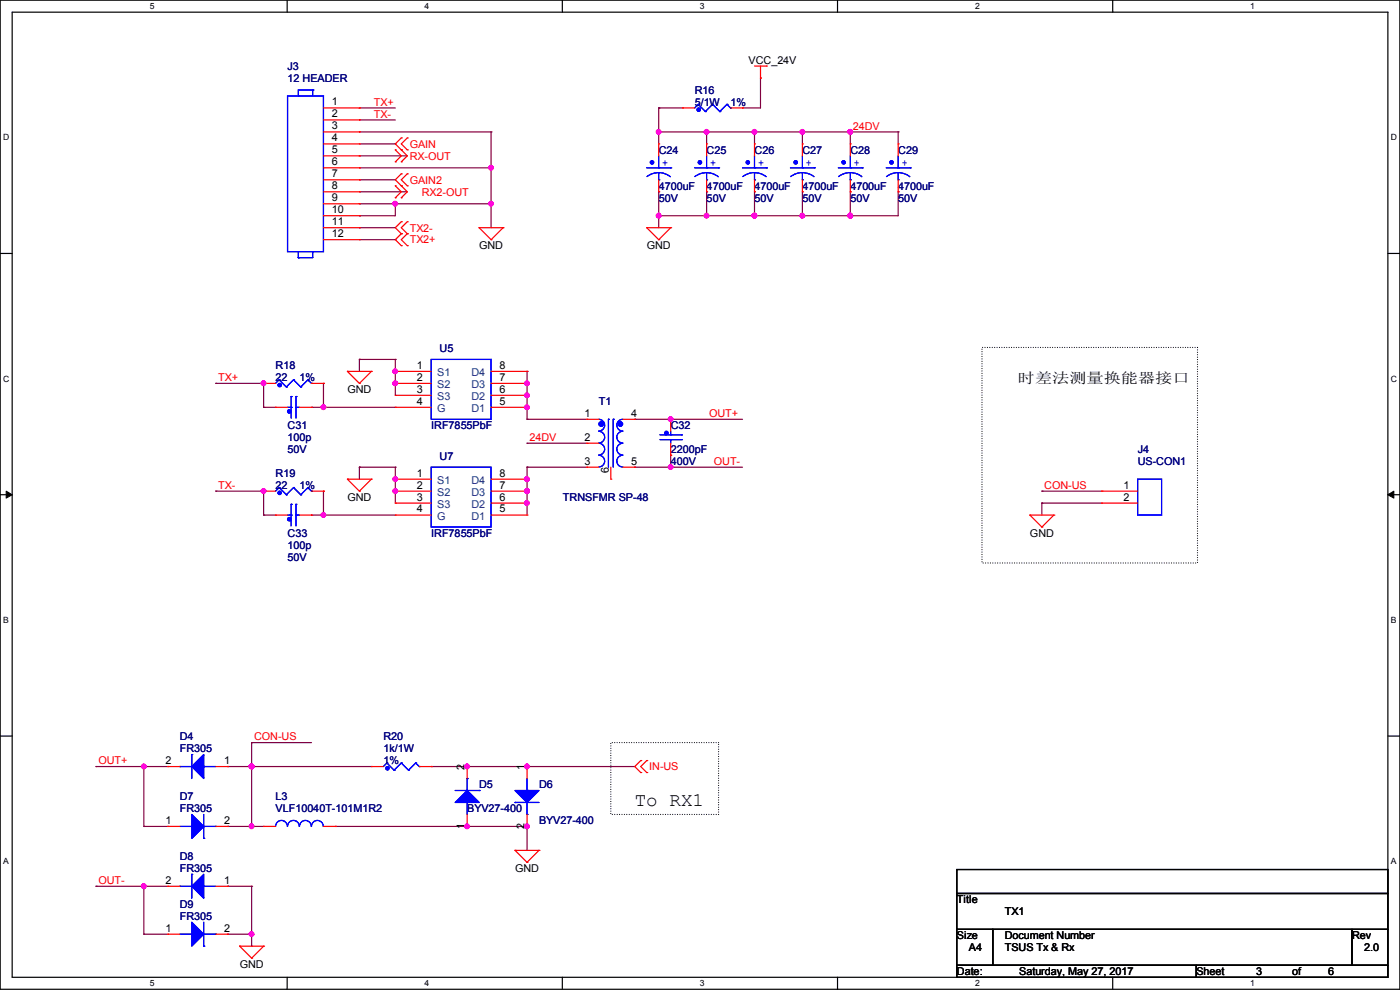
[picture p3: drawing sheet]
<svg xmlns="http://www.w3.org/2000/svg" width="297mm" height="210mm" viewBox="0 0 297 210" stroke-linecap="round" stroke-linejoin="round" font-family="sans-serif">
<path d="M0 0h297v209.8h-297zM2.6 2.6h291.8v204.7h-291.8z" fill="none" stroke="#000" stroke-width=".25"/>
<g fill="#fff">
<path d="M31.7 .3h1v2h-1z"/>
<path d="M31.7 207.6h1v1.9h-1z"/>
</g>
<path d="M60.9 0v2.6M60.9 207.3v2.5" fill="none" stroke="#000" stroke-width=".25"/>
<g fill="#fff">
<path d="M90.1 .3h1v2h-1z"/>
<path d="M90.1 207.6h1v1.9h-1z"/>
</g>
<path d="M119.3 0v2.6M119.3 207.3v2.5" fill="none" stroke="#000" stroke-width=".25"/>
<g fill="#fff">
<path d="M148.5 .3h.9v2h-.9z"/>
<path d="M148.5 207.6h.9v1.9h-.9z"/>
</g>
<path d="M177.7 0v2.6M177.7 207.3v2.5" fill="none" stroke="#000" stroke-width=".25"/>
<g fill="#fff">
<path d="M206.8 .3h1v2h-1z"/>
<path d="M206.8 207.6h1v1.9h-1z"/>
</g>
<path d="M236.1 0v2.6M236.1 207.3v2.5" fill="none" stroke="#000" stroke-width=".25"/>
<g fill="#fff">
<path d="M265.2 .3h1v2h-1z"/>
<path d="M265.2 207.6h1v1.9h-1z"/>
<path d="M.7 28.2h1.2v1.9h-1.2z"/>
<path d="M295.1 28.2h1.2v1.9h-1.2z"/>
<path d="M.7 79.3h1.2v2h-1.2z"/>
<path d="M295.1 79.3h1.2v2h-1.2z"/>
</g>
<path d="M0 53.8h2.6M294.4 53.8h2.6" fill="none" stroke="#000" stroke-width=".25"/>
<g fill="#fff">
<path d="M.7 130.5h1.2v2h-1.2z"/>
<path d="M295.1 130.5h1.1v2h-1.1z"/>
</g>
<path d="M0 104.9h2.6M294.4 104.9h2.6" fill="none" stroke="#000" stroke-width=".25"/>
<path d="M1.3 104.2l1.3 .7-1.3 .8zM294.4 104.9l1.3-.7v1.5z" fill="#000" stroke="#000" stroke-width=".21"/>
<g fill="#fff">
<path d="M.7 181.7h1.2v2h-1.2z"/>
<path d="M295.1 181.7h1.1v2h-1.1z"/>
</g>
<path d="M0 156.1h2.6M294.4 156.1h2.6M203 184.4h91.4v5.1h-91.4zM203 189.5h91.4v7.6h-91.4zM203 197.1h7.6v7.7h-7.6zM210.6 197.1h76.2v7.7h-76.2zM286.8 197.1h7.6v7.7h-7.6zM203 204.8h50.8v2.5h-50.8zM253.8 204.8h40.6v2.5h-40.6z" fill="none" stroke="#000" stroke-width=".25"/>
<path d="M208.3 73.7h45.7v45.7h-45.7zM129.6 157.5h22.8v15.3h-22.8z" fill="none" stroke="#000" stroke-width=".25" stroke-dasharray="0 .5"/>
<g fill="none" stroke="#800040" stroke-width=".25">
<path d="M161.3 16.6h.1M161.3 16.6v6.3h-3.8M76.2 22.9h.1M76.2 25.4h.1M76.2 28h.1M76.2 35.6h.1M76.2 33.1h.1M76.2 38.1h.1M76.2 22.9h7.7M76.2 28h28M76.2 25.4h7.7M76.2 35.6h28"/>
<path d="M76.2 30.5h7.7M76.2 33.1h10.2M76.2 38.1h7.7M83.9 30.5h.1M104.2 35.6h.1M104.2 28h.1M104.2 28v20.3M139.7 22.9h.1M139.7 28h.1M139.7 22.9h5.1M139.7 22.9v7.6M139.7 28h50.8"/>
<path d="M149.9 28h.1M149.9 28v2.5M157.5 22.9h.1M160.1 28h.1M160.1 28v2.5M170.2 28h.1M170.2 28v2.5M180.4 28h.1M180.4 28v2.5M190.5 28h.1M190.5 28v2.5M76.2 43.2h.1"/>
<path d="M76.2 45.8h.1M76.2 40.7h.1M76.2 48.3h.1M76.2 43.2h28M76.2 40.7h10.2M76.2 48.3h7.7M76.2 50.8h7.7M83.9 43.2h.1M83.9 50.8h.1M83.9 43.2v2.6h-7.7M104.2 43.2h.1M139.7 40.7h.1"/>
<path d="M139.7 45.8h.1M139.7 40.7v7.6M149.9 45.8h.1M149.9 40.7h.1M149.9 40.7v5.1M160.1 40.7h.1M160.1 45.8h.1M160.1 40.7v5.1M170.2 40.7h.1M170.2 45.8h.1M170.2 40.7v5.1M180.4 45.8h.1"/>
<path d="M180.4 40.7h.1M180.4 40.7v5.1M190.5 40.7h.1M190.5 40.7v5.1h-50.8M76.2 76.2h.1M76.2 76.2h7.7M76.2 76.2v2.6M83.9 76.2h.1M83.9 78.8h.1M83.9 76.2v7.7M111.8 78.8h.1M111.8 78.8v10.1"/>
<path d="M45.8 81.3h.1M45.8 81.3h10.1M55.9 81.3h.1M55.9 86.4h.1M55.9 81.3v5.1M55.9 86.4h2.6M66.1 86.4h.1M66.1 86.4h17.8M68.6 86.4h.1M68.6 81.3h.1M68.6 81.3v5.1M76.2 99.1h.1"/>
<path d="M76.2 99.1v2.5M76.2 99.1h7.7M83.9 99.1h.1M83.9 81.3h.1M83.9 99.1v7.6M111.8 83.9h.1M111.8 86.4h.1M111.8 99.1h.1M111.8 88.9h.1M111.8 94h.1M111.8 81.3h.1M111.8 99.1h12.7"/>
<path d="M111.8 99.1v10.2M111.8 88.9h12.7M111.8 94h12.7M134.7 99.1h.1M134.7 88.9h.1M134.7 99.1h22.8M134.7 88.9h22.8M142.3 88.9h.1M142.3 99.1h.1M142.3 96.6h.1M142.3 96.6v2.5M45.8 104.2h.1"/>
<path d="M45.8 104.2h10.1M55.9 104.2h.1M55.9 109.3h.1M55.9 104.2v5.1M55.9 109.3h2.6M66.1 109.3h.1M66.1 109.3h17.8M68.6 109.3h.1M68.6 104.2h.1M68.6 104.2v5.1M83.9 104.2h.1M83.9 101.6h.1"/>
<path d="M111.8 104.2h.1M111.8 101.6h.1M111.8 106.7h.1M221 104.2h.1M221 106.7h.1M221 104.2h12.7M221 106.7h12.7M221 106.7v2.6M53.4 157.5h.1M53.4 157.5v17.8M53.4 157.5h12.7M20.4 162.6h.1"/>
<path d="M20.4 162.6h15.2M30.5 162.6h.1M30.5 175.3h.1M30.5 162.6v12.7M30.5 175.3h5.1M48.3 175.3h.1M48.3 162.6h.1M48.3 162.6h30.5M48.3 175.3h7.6M53.4 162.6h.1M53.4 175.3h.1M71.2 175.3h.1"/>
<path d="M71.2 175.3h40.6M91.5 162.6h.1M91.5 162.6h43.2M99.1 175.3h.1M99.1 162.6h.1M111.8 162.6h.1M111.8 175.3h.1M111.8 175.3v5.1M20.4 188h.1M20.4 188h15.2M30.5 188h.1M30.5 198.2h.1"/>
<path d="M30.5 188v10.2M30.5 198.2h5.1M48.3 198.2h.1M48.3 188h.1M48.3 188h5.1M48.3 198.2h5.1M53.4 188h.1M53.4 188v12.7M53.4 200.7h.1"/>
</g>
<g fill="#f0f" stroke="#f0f" stroke-width=".25">
<circle cx="139.7" cy="28" r=".49"/>
<circle cx="160" cy="28" r=".49"/>
<circle cx="170.2" cy="28" r=".49"/>
<circle cx="180.4" cy="28" r=".49"/>
<circle cx="160" cy="45.7" r=".49"/>
<circle cx="149.9" cy="45.7" r=".49"/>
<circle cx="180.4" cy="45.7" r=".49"/>
<circle cx="170.2" cy="45.7" r=".49"/>
<circle cx="55.9" cy="81.3" r=".49"/>
<circle cx="55.9" cy="104.2" r=".49"/>
<circle cx="68.6" cy="109.2" r=".49"/>
<circle cx="68.6" cy="86.4" r=".49"/>
<circle cx="83.8" cy="104.2" r=".49"/>
<circle cx="111.8" cy="86.4" r=".49"/>
<circle cx="111.8" cy="83.8" r=".49"/>
<circle cx="111.8" cy="106.7" r=".49"/>
<circle cx="111.8" cy="104.2" r=".49"/>
<circle cx="111.8" cy="101.6" r=".49"/>
<circle cx="142.3" cy="88.9" r=".49"/>
<circle cx="142.3" cy="99.1" r=".49"/>
<circle cx="30.5" cy="188" r=".49"/>
<circle cx="30.5" cy="162.6" r=".49"/>
<circle cx="53.4" cy="175.3" r=".49"/>
<circle cx="53.4" cy="162.6" r=".49"/>
<circle cx="111.8" cy="162.6" r=".49"/>
<circle cx="111.8" cy="175.3" r=".49"/>
<circle cx="99.1" cy="175.3" r=".49"/>
<circle cx="99.1" cy="162.6" r=".49"/>
<circle cx="149.9" cy="28" r=".49"/>
<circle cx="83.8" cy="81.3" r=".49"/>
<circle cx="111.8" cy="81.3" r=".49"/>
<circle cx="104.2" cy="43.2" r=".49"/>
<circle cx="83.8" cy="43.2" r=".49"/>
<circle cx="104.2" cy="35.6" r=".49"/>
<circle cx="139.7" cy="45.7" r=".49"/>
<circle cx="53.4" cy="198.1" r=".49"/>
<circle cx="83.8" cy="78.8" r=".49"/>
<circle cx="83.8" cy="101.6" r=".49"/>
</g>
<g fill="none" stroke="#f00" stroke-width=".25">
<path d="M160.1 14h2.5M161.3 16.6h.1M161.3 14v2.6M162.6 14h.1M68.6 22.9h7.6M68.6 25.4h7.6M68.6 28h7.6M68.6 30.5h7.6M68.6 33.1h7.6M68.6 35.6h7.6M68.6 38.1h7.6M76.2 22.9h.1"/>
<path d="M76.2 25.4h.1M76.2 28h.1M76.2 30.5h.1M76.2 33.1h.1M76.2 35.6h.1M76.2 38.1h.1M83.9 34.3h.1M83.9 31.8h.1M83.9 39.4h.1M83.9 31.8l1.2 1.3-1.2 1.2M83.9 39.4l1.2 1.3-1.2 1.3M85.1 29.3h.1"/>
<path d="M85.1 31.8h.1M85.1 36.9h.1M85.1 39.4h.1M85.1 34.3h.1M85.1 29.3l-1.2 1.2 2.5 2.6-1.3 1.2M85.1 36.9l-1.2 1.2 2.5 2.6-1.3 1.3M86.4 31.8h.1M86.4 29.3h.1M86.4 39.4h.1M86.4 36.9h.1M86.4 29.3l-1.3 1.2 1.3 1.3M86.4 36.9l-1.3 1.2 1.3 1.3"/>
<path d="M139.7 30.5h.1M139.7 30.5v2.6M139.7 38.1v2.6M144.8 22.9h.1M144.8 22.9h2.6M149.9 30.5h.1M149.9 30.5v2.6M149.9 38.1v2.6M155 22.9h2.5M157.5 22.9h.1M160.1 30.5h.1M160.1 30.5v2.6"/>
<path d="M160.1 38.1v2.6M170.2 30.5h.1M170.2 30.5v2.6M170.2 38.1v2.6M180.4 30.5h.1M180.4 30.5v2.6M180.4 38.1v2.6M190.5 30.5h.1M190.5 30.5v2.6M190.5 38.1v2.6M68.6 48.3h7.6M68.6 40.7h7.6"/>
<path d="M68.6 43.2h7.6M68.6 45.8h7.6M68.6 50.8h7.6M76.2 40.7h.1M76.2 43.2h.1M76.2 45.8h.1M76.2 48.3h.1M76.2 50.8h.1M83.9 42h.1M85.1 47h.1M85.1 49.6h.1M85.1 52.1h.1"/>
<path d="M85.1 42h.1M85.1 47l-1.2 1.3 1.2 1.3M85.1 49.6l-1.2 1.2 1.2 1.3M86.4 49.6h.1M86.4 47h.1M86.4 52.1h.1M86.4 47l-1.3 1.3 1.3 1.3M86.4 49.6l-1.3 1.2 1.3 1.3M101.6 48.3h.1M101.6 48.3h5.1M101.6 48.3l2.6 2.5M104.2 50.8h.1"/>
<path d="M106.7 48.3h.1M106.7 48.3l-2.5 2.5M137.2 48.3h.1M137.2 48.3h5.1M137.2 48.3l2.5 2.5M139.7 50.8h.1M139.7 40.7h.1M142.3 48.3h.1M142.3 48.3l-2.6 2.5M149.9 40.7h.1M160.1 40.7h.1M170.2 40.7h.1"/>
<path d="M180.4 40.7h.1M190.5 40.7h.1M73.7 78.8h.1M73.7 78.8h5.1M73.7 78.8l2.5 2.5M78.8 78.8h.1M78.8 78.8l-2.6 2.5M83.9 78.8h.1M83.9 78.8h7.6M104.2 78.8h7.6M111.8 78.8h.1M55.9 81.3h.1"/>
<path d="M55.9 81.3h2.6M58.5 86.4h.1M58.5 86.4h2.5M63.5 86.4h2.6M66.1 86.4h.1M66.1 81.3h2.5M68.6 81.3h.1M76.2 81.3h.1M83.9 81.3h.1M83.9 83.9h.1M83.9 86.4h.1M83.9 81.3h7.6"/>
<path d="M83.9 83.9h7.6M83.9 86.4h7.6M104.2 81.3h7.6M104.2 83.9h7.6M104.2 86.4h7.6M111.8 86.4h.1M111.8 83.9h.1M111.8 81.3h.1M124.5 88.9h.1M124.5 99.1h.1M124.5 94h.1M124.5 88.9h2.5"/>
<path d="M124.5 99.1h2.5M124.5 94h2.5M129.6 99.1v2.5M132.1 88.9h2.6M132.1 99.1h2.6M134.7 88.9h.1M134.7 99.1h.1M142.3 88.9h.1M142.3 96.6h.1M142.3 88.9v2.6M142.3 94v2.6M55.9 104.2h.1"/>
<path d="M55.9 104.2h2.6M58.5 109.3h.1M58.5 109.3h2.5M63.5 109.3h2.6M66.1 109.3h.1M66.1 104.2h2.5M68.6 104.2h.1M73.7 101.6h.1M73.7 101.6h5.1M73.7 101.6l2.5 2.6M76.2 104.2h.1M78.8 101.6h.1"/>
<path d="M78.8 101.6l-2.6 2.6M83.9 101.6h.1M83.9 104.2h.1M83.9 106.7h.1M83.9 109.3h.1M83.9 101.6h7.6M83.9 109.3h7.6M83.9 104.2h7.6M83.9 106.7h7.6M104.2 101.6h7.6M104.2 109.3h7.6M104.2 104.2h7.6"/>
<path d="M104.2 106.7h7.6M111.8 109.3h.1M111.8 106.7h.1M111.8 104.2h.1M111.8 101.6h.1M129.6 101.6h.1M218.5 109.3h.1M218.5 109.3h5.1M218.5 109.3l2.5 2.5M221 111.8h.1M223.6 109.3h.1M223.6 109.3l-2.6 2.5"/>
<path d="M233.7 104.2h.1M233.7 106.7h.1M233.7 104.2h7.6M233.7 106.7h7.6M35.6 175.3h.1M35.6 162.6h.1M35.6 175.3h2.5M35.6 162.6h2.5M45.8 175.3h2.5M45.8 162.6h2.5M48.3 175.3h.1M48.3 162.6h.1"/>
<path d="M55.9 175.3h.1M55.9 175.3h2.6M68.6 175.3h2.6M71.2 175.3h.1M78.8 162.6h.1M78.8 162.6h2.5M88.9 162.6h2.6M91.5 162.6h.1M99.1 175.3h.1M99.1 162.6h.1M99.1 162.6v2.5M99.1 172.8v2.5"/>
<path d="M111.8 162.6h.1M111.8 175.3h.1M111.8 162.6v2.5M111.8 172.8v2.5M135.9 161.3h.1M135.9 163.9h.1M135.9 161.3l-1.2 1.3 1.2 1.3M137.2 163.9h.1M137.2 161.3h.1M137.2 161.3l-1.3 1.3 1.3 1.3M35.6 188h.1M35.6 198.2h.1"/>
<path d="M35.6 188h2.5M35.6 198.2h2.5M45.8 188h2.5M45.8 198.2h2.5M48.3 188h.1M48.3 198.2h.1M109.3 180.4h.1M109.3 180.4h5M109.3 180.4l2.5 2.5M111.8 182.9h.1M114.3 180.4h.1M114.3 180.4l-2.5 2.5"/>
<path d="M50.8 200.7h.1M50.8 200.7h5.1M50.8 200.7l2.6 2.5M53.4 203.2h.1M55.9 200.7h.1M55.9 200.7l-2.5 2.5"/>
</g>
<g fill="#00f" stroke="#00f" stroke-width=".25">
<path d="M109.3 167.7h5l-2.5 2.5z"/>
<path d="M40.7 172.8l2.5 2.5-2.5 2.5z"/>
<path d="M40.7 162.6l2.5-2.5v5z"/>
<path d="M40.7 188l2.5-2.5v5z"/>
<path d="M40.7 195.6l2.5 2.6-2.5 2.5z"/>
<path d="M99.1 167.7l2.5 2.5h-5z"/>
<circle cx="189.1" cy="34.4" r=".36"/>
<circle cx="179" cy="34.4" r=".36"/>
<circle cx="148.2" cy="23.3" r=".36"/>
<circle cx="131.6" cy="89.9" r=".49"/>
<circle cx="127.5" cy="89.9" r=".49"/>
<circle cx="168.8" cy="34.4" r=".36"/>
<circle cx="148.5" cy="34.4" r=".36"/>
<circle cx="61.4" cy="87.3" r=".36"/>
<circle cx="61.4" cy="110.1" r=".36"/>
<circle cx="59.3" cy="104.5" r=".36"/>
<circle cx="138.3" cy="34.4" r=".36"/>
<circle cx="158.6" cy="34.4" r=".36"/>
<circle cx="82.2" cy="163" r=".36"/>
<circle cx="141.4" cy="91.8" r=".36"/>
<circle cx="59.3" cy="81.7" r=".36"/>
</g>
<g fill="none" stroke="#00f" stroke-width=".25">
<path d="M66.3 19.1h.1M66.3 19.1h-3v1.3M66.3 19.1v1.3M61 20.4h7.6v33h-7.6zM63.3 20.4h.1M137.2 35.6h5.1M139.7 38.1h.1M139.7 35.6h.1M139.7 36.6l1.6 .3 .9 .6M139.7 36.6l-1 .2-1.4 .7M139.7 33.1v2.5M139.7 36.6v1.5"/>
<path d="M142.3 35.6h.1M147.4 35.6h5M148.1 22.1h.1M148.1 22.1l-.7 .8M148.1 22.1l1.5 1.6M149.6 23.7h.1M149.9 38.1h.1M149.9 35.6h.1M149.9 36.6l1.6 .3 .9 .6M149.9 36.6l-1.1 .2-1.4 .7M149.9 33.1v2.5M149.9 36.6v1.5"/>
<path d="M151.2 22.1h.1M151.2 22.1l-1.6 1.6M151.2 22.1l1.5 1.6M152.4 35.6h.1M152.7 23.7h.1M154.2 22.1h.1M154.2 22.1l-1.5 1.6M154.2 22.1l.8 .8M155 22.9h.1M157.5 35.6h5.1M160.1 38.1h.1M160.1 35.6h.1"/>
<path d="M160.1 36.6l1.5 .3 .9 .6M160.1 36.6l-1.1 .2-1.4 .7M160.1 33.1v2.5M160.1 36.6v1.5M162.6 35.6h.1M167.7 35.6h5.1M170.2 38.1h.1M170.2 35.6h.1M170.2 36.6l1.6 .3 .9 .6M170.2 36.6l-1 .2-1.5 .7M170.2 33.1v2.5M170.2 36.6v1.5"/>
<path d="M172.8 35.6h.1M177.8 35.6h5.1M180.4 38.1h.1M180.4 35.6h.1M180.4 36.6l1.5 .3 .9 .6M180.4 36.6l-1.1 .2-1.4 .7M180.4 33.1v2.5M180.4 36.6v1.5M182.9 35.6h.1M188 35.6h5.1M190.5 38.1h.1M190.5 35.6h.1"/>
<path d="M190.5 36.6l1.6 .3 .9 .6M190.5 36.6l-1 .2-1.4 .7M190.5 33.1v2.5M190.5 36.6v1.5M193.1 35.6h.1M63.3 54.7h.1M63.3 53.4v1.3M66.3 53.4h.1M66.3 53.4v1.3h-3M91.5 76.2h12.7v12.7h-12.7zM59.2 80.6h.1M59.2 80.6l-.7 .7"/>
<path d="M59.2 80.6l1.5 1.5M60.7 82.1h.1M61 86.4h.8M61.8 84.1h.1M61.8 86.4h.1M61.8 84.1v4.6M62.3 80.6h.1M62.3 80.6l-1.6 1.5M62.3 80.6l1.5 1.5M62.8 84.1h.1M62.8 86.4h.1M62.8 84.1v4.6"/>
<path d="M62.8 86.4h.7M63.8 82.1h.1M65.3 80.6h.1M65.3 80.6l-1.5 1.5M65.3 80.6l.8 .7M66.1 81.3h.1M91.5 99.1h12.7v12.7h-12.7zM127 88.9a1.25 1.25 0 0 1 1.3 1.3 1.25 1.25 0 0 1-1.3 1.2M127 91.5a1.25 1.25 0 0 1 1.3 1.2 1.25 1.25 0 0 1-1.3 1.3M127 96.6a1.25 1.25 0 0 1 1.3 1.2 1.25 1.25 0 0 1-1.3 1.3M127 94a1.25 1.25 0 0 1 1.3 1.3 1.25 1.25 0 0 1-1.3 1.2M129.1 88.9h.1"/>
<path d="M129.1 88.9v10.2M130.1 88.9h.1M130.1 88.9v10.2M132.1 96.6a1.25 1.25 0 0 0-1.2 1.2 1.25 1.25 0 0 0 1.2 1.3M132.1 94a1.25 1.25 0 0 0-1.2 1.3 1.25 1.25 0 0 0 1.2 1.2M132.1 91.5a1.25 1.25 0 0 0-1.2 1.2 1.25 1.25 0 0 0 1.2 1.3M132.1 88.9a1.25 1.25 0 0 0-1.2 1.3 1.25 1.25 0 0 0 1.2 1.2M140 93.3h4.6M140 92.2h4.6M142.3 93.3h.1M142.3 92.2h.1M142.3 91.5v.7"/>
<path d="M142.3 93.3v.7M144.6 93.3h.1M144.6 92.2h.1M59.2 103.4h.1M59.2 103.4l-.7 .8M59.2 103.4l1.5 1.5M60.7 104.9h.1M61 109.3h.8M61.8 107h.1M61.8 109.3h.1M61.8 107v4.5M62.3 103.4h.1"/>
<path d="M62.3 103.4l-1.6 1.5M62.3 103.4l1.5 1.5M62.8 107h.1M62.8 109.3h.1M62.8 107v4.5M62.8 109.3h.7M63.8 104.9h.1M65.3 103.4h.1M65.3 103.4l-1.5 1.5M65.3 103.4l.8 .8M66.1 104.2h.1M241.3 101.6h5.1v7.7h-5.1z"/>
<path d="M38.1 162.6h.1M38.1 175.3h2.6M38.1 162.6h2.6M40.7 175.3h.1M40.7 160.1h.1M40.7 160.1v5M43.2 177.8h.1M43.2 162.6h.1M43.2 172.8v5M43.2 175.3h2.6M43.2 162.6h2.6M45.8 175.3h.1"/>
<path d="M58.5 175.3a1.25 1.25 0 0 1 1.2-1.3 1.25 1.25 0 0 1 1.3 1.3M61 175.3a1.25 1.25 0 0 1 1.3-1.3 1.25 1.25 0 0 1 1.2 1.3M63.5 175.3a1.25 1.25 0 0 1 1.3-1.3 1.25 1.25 0 0 1 1.2 1.3M66.1 175.3a1.25 1.25 0 0 1 1.2-1.3 1.25 1.25 0 0 1 1.3 1.3M82.1 161.8h.1M82.1 161.8l-.8 .8M82.1 161.8l1.5 1.6M83.6 163.4h.1M85.1 161.8h.1M85.1 161.8l-1.5 1.6M85.1 161.8l1.6 1.6M86.7 163.4h.1"/>
<path d="M88.2 161.8h.1M88.2 161.8l-1.5 1.6M88.2 161.8l.7 .8M88.9 162.6h.1M96.6 167.7h5M99.1 170.2h.1M99.1 165.1h.1M99.1 165.1v2.6M99.1 170.2v2.6M101.6 167.7h.1M109.3 170.2h.1M109.3 170.2h5"/>
<path d="M111.8 167.7h.1M111.8 172.8h.1M111.8 165.1v2.6M111.8 170.2v2.6M38.1 188h.1M38.1 188h2.6M38.1 198.2h2.6M40.7 185.5h.1M40.7 198.2h.1M40.7 185.5v5M43.2 188h.1M43.2 195.6v5.1"/>
<path d="M43.2 188h2.6M43.2 198.2h2.6M45.8 198.2h.1M43.2 200.7h.1"/>
</g>
<text font-size="4.1" x="134.7" y="170.9">To RX1</text>
<text font-size="3" x="215.9" y="81.2">时差法测量换能器接口</text>
<g font-size="2.3" fill="#000080">
<text x="61" y="14.8">J3</text>
<text x="61" y="17.4">12 HEADER</text>
<text x="147.4" y="19.9">R16</text>
<text x="147.4" y="22.4">5/1W</text>
<text x="155" y="22.4">1%</text>
<text x="139.8" y="32.6">C24</text>
<text x="149.9" y="32.6">C25</text>
<text x="160.1" y="32.6">C26</text>
<text x="170.2" y="32.6">C27</text>
<text x="180.4" y="32.6">C28</text>
<text x="190.6" y="32.6">C29</text>
<text x="139.8" y="40.2">4700uF</text>
<text x="149.9" y="40.2">4700uF</text>
<text x="160.1" y="40.2">4700uF</text>
<text x="170.2" y="40.2">4700uF</text>
<text x="180.4" y="40.2">4700uF</text>
<text x="190.6" y="40.2">4700uF</text>
<text x="139.8" y="42.8">50V</text>
<text x="149.9" y="42.8">50V</text>
<text x="160.1" y="42.8">50V</text>
<text x="170.2" y="42.8">50V</text>
<text x="180.4" y="42.8">50V</text>
<text x="190.6" y="42.8">50V</text>
<text x="93.3" y="74.8">U5</text>
<text x="58.5" y="78.3">R18</text>
<text x="58.5" y="80.9">22</text>
<text x="63.5" y="80.9">1%</text>
<text x="127" y="85.9">T1</text>
<text x="61" y="91">C31</text>
<text x="61" y="93.6">100p</text>
<text x="91.5" y="91">IRF7855PbF</text>
<text x="142.3" y="91">C32</text>
<text x="58.5" y="101.2">R19</text>
<text x="61" y="96.1">50V</text>
<text x="93.3" y="97.6">U7</text>
<text x="142.3" y="96.1">2200pF</text>
<text x="142.3" y="98.6">400V</text>
<text x="241.4" y="96.1">J4</text>
<text x="241.4" y="98.6">US-CON1</text>
<text x="58.5" y="103.7">22</text>
<text x="63.5" y="103.7">1%</text>
<text x="119.4" y="106.3">TRNSFMR SP-48</text>
<text x="61" y="113.9">C33</text>
<text x="91.5" y="113.9">IRF7855PbF</text>
<text x="61" y="116.4">100p</text>
<text x="61" y="119">50V</text>
<text x="38.1" y="157.1">D4</text>
<text x="38.1" y="159.6">FR305</text>
<text x="81.3" y="157.1">R20</text>
<text x="81.3" y="159.6">1k/1W</text>
<text x="81.3" y="162.1">1%</text>
<text x="101.6" y="167.2">D5</text>
<text x="114.4" y="167.2">D6</text>
<text x="38.1" y="169.8">D7</text>
<text x="38.1" y="172.3">FR305</text>
<text x="58.5" y="169.8">L3</text>
<text x="58.5" y="172.3">VLF10040T-101M1R2</text>
<text x="99.1" y="172.3">BYV27-400</text>
<text x="114.4" y="174.8">BYV27-400</text>
<text x="38.1" y="182.5">D8</text>
<text x="38.1" y="185">FR305</text>
<text x="38.1" y="192.6">D9</text>
<text x="38.1" y="195.2">FR305</text>
</g>
<g font-size="2.3">
<text x="158.8" y="13.5">VCC_24V</text>
<text x="70.4" y="22.4">1</text>
<text x="70.4" y="24.9">2</text>
<text x="70.4" y="27.4">3</text>
<text x="70.4" y="30">4</text>
<text x="70.4" y="32.5">5</text>
<text x="70.4" y="35.1">6</text>
<text x="70.4" y="37.6">7</text>
<text x="70.4" y="40.1">8</text>
<text x="70.4" y="42.7">9</text>
<text x="70.4" y="45.2">10</text>
<text x="70.4" y="47.8">11</text>
<text x="70.4" y="50.3">12</text>
<text x="101.6" y="52.9">GND</text>
<text x="137.2" y="52.9">GND</text>
<text x="73.7" y="83.4">GND</text>
<text x="88.4" y="78.2">1</text>
<text x="88.4" y="80.8">2</text>
<text x="88.4" y="83.3">3</text>
<text x="106" y="83.3">6</text>
<text x="106" y="80.8">7</text>
<text x="106" y="78.2">8</text>
<text x="88.4" y="85.9">4</text>
<text x="106" y="85.9">5</text>
<text x="124" y="88.4">1</text>
<text x="133.9" y="88.4">4</text>
<text x="124" y="93.5">2</text>
<text x="88.4" y="101.1">1</text>
<text x="106" y="101.1">8</text>
<text x="124" y="98.6">3</text>
<text x="129.2" y="100.4" transform="rotate(-90 129.2 100.4)">6</text>
<text x="133.9" y="98.6">5</text>
<text x="73.7" y="106.3">GND</text>
<text x="88.4" y="103.6">2</text>
<text x="88.4" y="106.2">3</text>
<text x="106" y="106.2">6</text>
<text x="106" y="103.6">7</text>
<text x="238.3" y="103.6">1</text>
<text x="238.3" y="106.2">2</text>
<text x="88.4" y="108.7">4</text>
<text x="106" y="108.7">5</text>
<text x="218.5" y="113.9">GND</text>
<text x="35.1" y="162.1">2</text>
<text x="47.5" y="162.1">1</text>
<text x="98.6" y="163.4" transform="rotate(-90 98.6 163.4)">2</text>
<text x="111.3" y="163.4" transform="rotate(-90 111.3 163.4)">1</text>
<text x="35.1" y="174.8">1</text>
<text x="47.5" y="174.8">2</text>
<text x="98.6" y="175.8" transform="rotate(-90 98.6 175.8)">1</text>
<text x="111.3" y="175.8" transform="rotate(-90 111.3 175.8)">2</text>
<text x="109.3" y="185">GND</text>
<text x="35.1" y="187.5">2</text>
<text x="47.5" y="187.5">1</text>
<text x="203" y="191.6">Title</text>
<text x="35.1" y="197.6">1</text>
<text x="47.5" y="197.6">2</text>
<text x="213.2" y="194.1">TX1</text>
<text x="203" y="199.2">Size</text>
<text x="205.5" y="201.8">A4</text>
<text x="213.2" y="199.2">Document Number</text>
<text x="213.2" y="201.8">TSUS Tx &amp; Rx</text>
<text x="286.8" y="199.2">Rev</text>
<text x="289.4" y="201.8">2.0</text>
<text x="50.8" y="205.3">GND</text>
<text x="203" y="206.8">Date:</text>
<text x="216.2" y="206.8">Saturday, May 27, 2017</text>
<text x="253.8" y="206.8">Sheet</text>
<text x="266.5" y="206.8">3</text>
<text x="274.1" y="206.8">of</text>
<text x="281.7" y="206.8">6</text>
</g>
<g font-size="2.3" fill="#f00">
<text x="79.3" y="22.4">TX+</text>
<text x="79.3" y="24.9">TX-</text>
<text x="180.9" y="27.5">24DV</text>
<text x="86.9" y="31.3">GAIN</text>
<text x="86.9" y="33.9">RX-OUT</text>
<text x="86.9" y="38.9">GAIN2</text>
<text x="89.5" y="41.5">RX2-OUT</text>
<text x="86.9" y="49.1">TX2-</text>
<text x="86.9" y="51.6">TX2+</text>
<text x="46.3" y="80.8">TX+</text>
<text x="150.4" y="88.4">OUT+</text>
<text x="112.3" y="93.5">24DV</text>
<text x="151.4" y="98.6">OUT-</text>
<text x="46.3" y="103.7">TX-</text>
<text x="221.5" y="103.7">CON-US</text>
<text x="53.9" y="157">CON-US</text>
<text x="20.9" y="162.1">OUT+</text>
<text x="137.7" y="163.4">IN-US</text>
<text x="20.9" y="187.5">OUT-</text>
</g>
<g font-size="2.3" fill="#00f">
<text x="140.5" y="35.2">+</text>
<text x="150.7" y="35.2">+</text>
<text x="160.8" y="35.2">+</text>
<text x="171" y="35.2">+</text>
<text x="181.1" y="35.2">+</text>
<text x="191.3" y="35.2">+</text>
</g>
<g font-size="2.3" fill="#004080">
<text x="92.8" y="79.8">S1</text>
<text x="92.8" y="82.4">S2</text>
<text x="100" y="82.4">D3</text>
<text x="100" y="79.8">D4</text>
<text x="92.8" y="84.9">S3</text>
<text x="92.8" y="87.5">G</text>
<text x="100" y="87.5">D1</text>
<text x="100" y="84.9">D2</text>
<text x="92.8" y="102.7">S1</text>
<text x="92.8" y="105.2">S2</text>
<text x="92.8" y="107.8">S3</text>
<text x="100" y="107.8">D2</text>
<text x="100" y="105.2">D3</text>
<text x="100" y="102.7">D4</text>
<text x="92.8" y="110.3">G</text>
<text x="100" y="110.3">D1</text>
</g>
<g font-size="1.8">
<text x="31.8" y="1.9">5</text>
<text x="90.1" y="1.9">4</text>
<text x="148.5" y="1.9">3</text>
<text x="206.8" y="1.9">2</text>
<text x="265.2" y="1.9">1</text>
<text x=".7" y="29.8">D</text>
<text x="295.1" y="29.8">D</text>
<text x=".7" y="80.9">C</text>
<text x="295.1" y="80.9">C</text>
<text x=".7" y="132.1">B</text>
<text x="295.1" y="132.1">B</text>
<text x=".7" y="183.3">A</text>
<text x="295.1" y="183.3">A</text>
<text x="31.8" y="209.2">5</text>
<text x="90.1" y="209.2">4</text>
<text x="148.5" y="209.2">3</text>
<text x="206.8" y="209.2">2</text>
<text x="265.2" y="209.2">1</text>
</g>
</svg>
